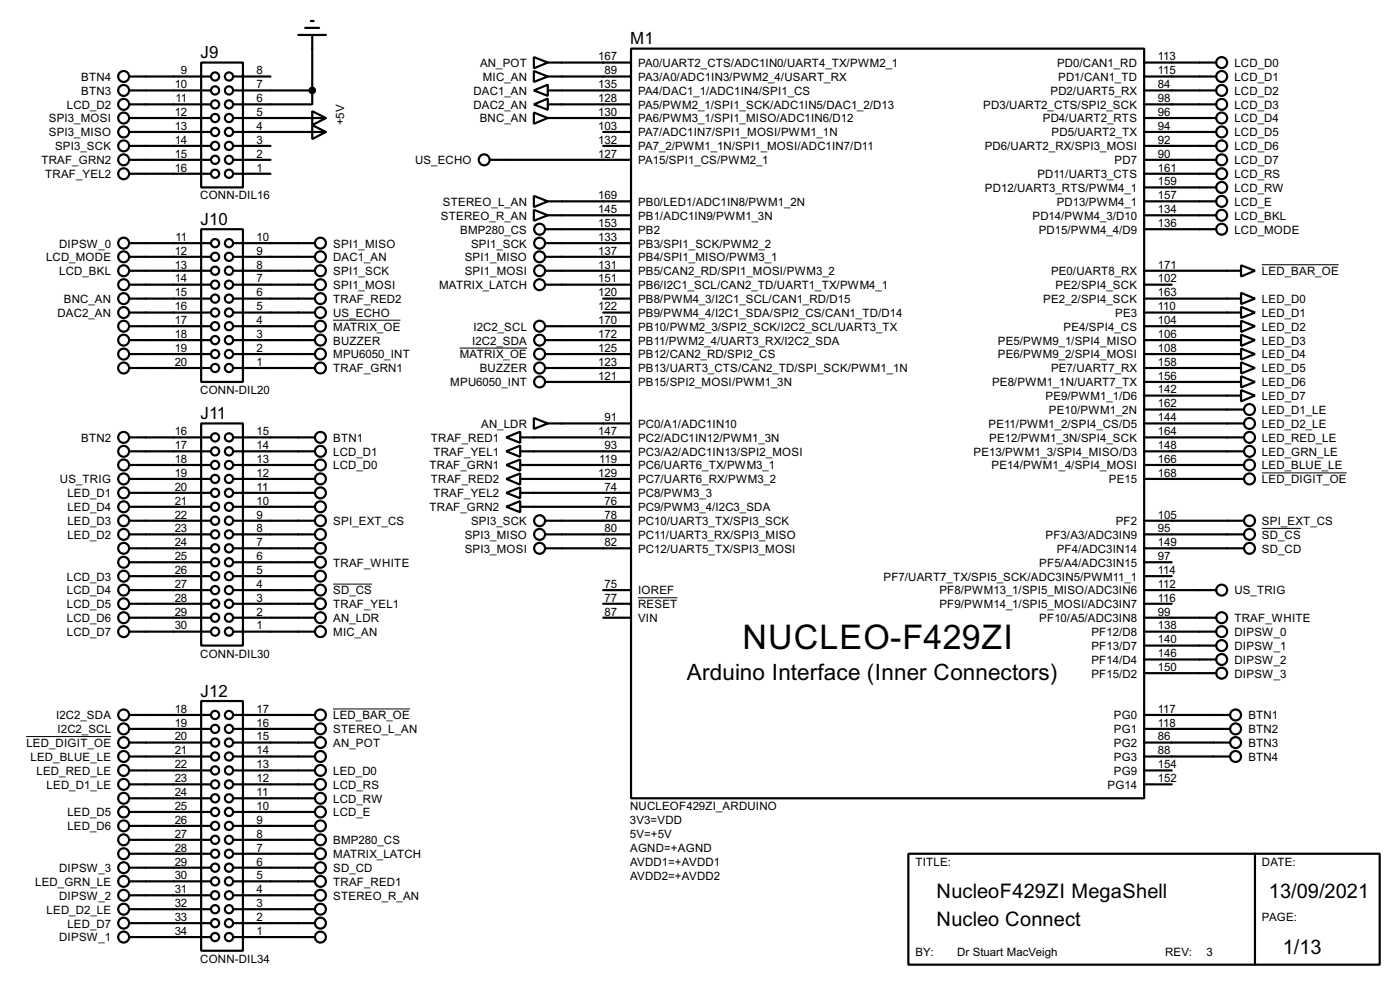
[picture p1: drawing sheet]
<svg xmlns="http://www.w3.org/2000/svg" width="256mm" height="180mm" viewBox="0 0 256 180" stroke-linecap="round" stroke-linejoin="round" font-family="sans-serif">
<g fill="none" stroke="#000" stroke-width=".4">
<path d="M23.7 14h15M23.7 16.6h15M23.7 19.1h15M36.9 11.5h7.6v22.8h-7.6zM42.7 14h6.9M42.7 16.6h14.5M54.7 6.4h5M55.9 5.1h2.6M57 3.9h.5M57.2 16.6v2.5h-14.5M57.2 6.4v10.2M97.8 13l2.6 1-2.6 1z"/>
<path d="M97.8 19.1l2.6-1v2zM97.8 16.6l2.6-1.1v2.1zM97.8 10.5l2.6 1-2.6 1zM100.4 11.5h15.2M100.4 14h15.2M100.4 16.6h15.2M100.4 19.1h15.2M115.6 8.9h94v137.2h-94zM209.6 11.5h13.2M209.6 14h13.2M209.6 16.6h13.2M209.6 19.1h13.2"/>
<path d="M23.7 21.6h15M23.7 24.2h15M23.7 26.7h15M23.7 29.3h15M23.7 31.8h15M42.7 21.6h17M42.7 24.2h17M42.7 26.7h6.9M42.7 29.3h6.9M42.7 31.8h6.9M57.2 22.9l2.5 1.3-2.5 1.3zM57.2 20.4l2.5 1.2-2.5 1.3z"/>
<path d="M89.7 29.3h25.9M97.8 20.6l2.6 1-2.6 1.1zM97.8 35.9l2.6 1-2.6 1zM97.8 38.4l2.6 1-2.6 1zM100.4 21.6h15.2M100.4 36.9h15.2M100.4 39.4h15.2M110.5 24.2h5.1M110.5 26.7h5.1M209.6 21.6h13.2M209.6 36.9h13.2M209.6 39.4h13.2"/>
<path d="M209.6 24.2h13.2M209.6 26.7h13.2M209.6 29.3h13.2M209.6 31.8h13.2M209.6 34.3h13.2M23.7 49.6h15M23.7 54.7h15M23.7 57.2h15M23.7 59.7h15M23.7 44.5h15M23.7 47h15M23.7 52.1h15"/>
<path d="M36.9 42h7.6v27.9h-7.6zM42.7 49.6h15M42.7 54.7h15M42.7 57.2h15M42.7 59.7h15M42.7 44.5h15M42.7 47h15M42.7 52.1h15M99.9 49.6h15.7M99.9 59.7h15.7M99.9 42h15.7M99.9 44.5h15.7"/>
<path d="M99.9 47h15.7M99.9 52.1h15.7M110.5 54.7h5.1M110.5 57.2h5.1M209.6 49.6h17.8M209.6 54.7h17.8M209.6 57.2h17.8M209.6 59.7h17.8M209.6 42h13.2M209.6 52.1h5.1M227.4 48.6l2.5 1-2.5 1zM227.4 53.6l2.5 1.1-2.5 1z"/>
<path d="M227.4 56.2l2.5 1-2.5 1zM227.4 58.7l2.5 1-2.5 1.1zM23.7 62.3h15M23.7 64.8h15M23.7 67.4h15M36.9 77.5h7.6v40.7h-7.6zM42.7 62.3h15M42.7 64.8h15M42.7 67.4h15M97.8 76.5l2.6 1-2.6 1zM99.9 62.3h15.7M99.9 64.8h15.7"/>
<path d="M99.9 67.4h15.7M99.9 69.9h15.7M100.4 77.5h15.2M209.6 62.3h17.8M209.6 64.8h17.8M209.6 67.4h17.8M209.6 69.9h17.8M209.6 72.4h17.8M209.6 75h18.3M209.6 77.5h18.3M227.4 61.3l2.5 1-2.5 1zM227.4 63.8l2.5 1-2.5 1z"/>
<path d="M227.4 66.3l2.5 1.1-2.5 1zM227.4 68.9l2.5 1-2.5 1zM227.4 71.4l2.5 1-2.5 1.1zM23.7 80.1h15M23.7 82.6h15M23.7 95.3h15M23.7 85.1h15M23.7 87.7h15M23.7 90.2h15M23.7 92.8h15M23.7 97.8h15M42.7 80.1h15"/>
<path d="M42.7 82.6h15M42.7 95.3h15M42.7 85.1h15M42.7 87.7h15M42.7 90.2h15M42.7 92.8h15M42.7 97.8h15M92.8 80.1l2.5-1.1v2.1zM92.8 82.6l2.5-1v2zM92.8 85.1l2.5-1v2.1zM92.8 87.7l2.5-1v2zM92.8 90.2l2.5-1v2z"/>
<path d="M92.8 92.8l2.5-1.1v2.1zM95.3 80.1h20.3M95.3 82.6h20.3M95.3 85.1h20.3M95.3 87.7h20.3M95.3 90.2h20.3M95.3 92.8h20.3M99.9 95.3h15.7M99.9 97.8h15.7M209.6 80.1h18.3M209.6 82.6h18.3M209.6 95.3h18.3"/>
<path d="M209.6 85.1h18.3M209.6 87.7h18.3M209.6 97.8h18.3M23.7 100.4h15M23.7 108h15M23.7 113.1h15M23.7 115.6h15M23.7 110.5h15M23.7 105.5h15M23.7 102.9h15M42.7 100.4h15M42.7 108h15"/>
<path d="M42.7 113.1h15M42.7 115.6h15M42.7 110.5h15M42.7 105.5h15M42.7 102.9h15M99.9 100.4h15.7M110.5 108h5.1M110.5 113.1h5.1M110.5 110.5h5.1M209.6 100.4h18.3M209.6 108h13.2M209.6 113.1h13.2"/>
<path d="M209.6 115.6h13.2M209.6 118.2h13.2M209.6 110.5h5.1M209.6 105.5h5.1M209.6 102.9h5.1M23.7 130.9h15M23.7 133.4h15M23.7 135.9h15M23.7 138.5h15M36.9 128.3h7.6v45.7h-7.6zM42.7 130.9h15M42.7 133.4h15"/>
<path d="M42.7 135.9h15M42.7 138.5h15M209.6 130.9h15.8M209.6 133.4h15.8M209.6 135.9h15.8M209.6 138.5h15.8M209.6 120.7h13.2M209.6 123.2h13.2M23.7 158.8h15M23.7 156.3h15M23.7 153.7h15M23.7 151.2h15"/>
<path d="M23.7 148.6h15M23.7 146.1h15M23.7 143.6h15M23.7 141h15M42.7 158.8h15M42.7 156.3h15M42.7 153.7h15M42.7 151.2h15M42.7 148.6h15M42.7 146.1h15M42.7 143.6h15M42.7 141h15"/>
<path d="M166.4 156.3h86.4v20.3h-86.4zM209.6 143.6h5.1M209.6 141h5.1M229.9 156.3v20.3M23.7 171.5h15M23.7 169h15M23.7 166.4h15M23.7 163.9h15M23.7 161.3h15M42.7 171.5h15M42.7 169h15M42.7 166.4h15"/>
<path d="M42.7 163.9h15M42.7 161.3h15"/>
<circle cx="22.6" cy="19.1" r="1"/>
<circle cx="22.6" cy="14" r="1"/>
<circle cx="22.6" cy="16.6" r="1"/>
<circle cx="39.4" cy="16.6" r=".75"/>
<circle cx="39.4" cy="14" r=".75"/>
<circle cx="39.4" cy="19.1" r=".75"/>
<circle cx="41.9" cy="14" r=".75"/>
<circle cx="41.9" cy="19.1" r=".75"/>
<circle cx="41.9" cy="16.6" r=".75"/>
<circle cx="223.8" cy="11.5" r="1"/>
<circle cx="223.8" cy="14" r="1"/>
<circle cx="223.8" cy="19.1" r="1"/>
<circle cx="223.8" cy="16.6" r="1"/>
<circle cx="22.6" cy="26.7" r="1"/>
<circle cx="22.6" cy="29.3" r="1"/>
<circle cx="22.6" cy="31.8" r="1"/>
<circle cx="22.6" cy="21.6" r="1"/>
<circle cx="22.6" cy="24.2" r="1"/>
<circle cx="39.4" cy="31.8" r=".75"/>
<circle cx="39.4" cy="26.7" r=".75"/>
<circle cx="39.4" cy="29.3" r=".75"/>
<circle cx="39.4" cy="21.6" r=".75"/>
<circle cx="39.4" cy="24.2" r=".75"/>
<circle cx="41.9" cy="26.7" r=".75"/>
<circle cx="41.9" cy="29.3" r=".75"/>
<circle cx="41.9" cy="31.8" r=".75"/>
<circle cx="41.9" cy="24.2" r=".75"/>
<circle cx="41.9" cy="21.6" r=".75"/>
<circle cx="88.7" cy="29.3" r="1"/>
<circle cx="223.8" cy="26.7" r="1"/>
<circle cx="223.8" cy="31.8" r="1"/>
<circle cx="223.8" cy="34.3" r="1"/>
<circle cx="223.8" cy="36.9" r="1"/>
<circle cx="223.8" cy="29.3" r="1"/>
<circle cx="223.8" cy="39.4" r="1"/>
<circle cx="223.8" cy="21.6" r="1"/>
<circle cx="223.8" cy="24.2" r="1"/>
<circle cx="22.6" cy="47" r="1"/>
<circle cx="22.6" cy="44.5" r="1"/>
<circle cx="22.6" cy="49.6" r="1"/>
<circle cx="22.6" cy="59.7" r="1"/>
<circle cx="22.6" cy="57.2" r="1"/>
<circle cx="22.6" cy="54.7" r="1"/>
<circle cx="22.6" cy="52.1" r="1"/>
<circle cx="39.4" cy="57.2" r=".75"/>
<circle cx="39.4" cy="52.1" r=".75"/>
<circle cx="39.4" cy="54.7" r=".75"/>
<circle cx="39.4" cy="59.7" r=".75"/>
<circle cx="39.4" cy="47" r=".75"/>
<circle cx="39.4" cy="49.6" r=".75"/>
<circle cx="39.4" cy="44.5" r=".75"/>
<circle cx="41.9" cy="52.1" r=".75"/>
<circle cx="41.9" cy="54.7" r=".75"/>
<circle cx="41.9" cy="57.2" r=".75"/>
<circle cx="41.9" cy="59.7" r=".75"/>
<circle cx="41.9" cy="49.6" r=".75"/>
<circle cx="41.9" cy="44.5" r=".75"/>
<circle cx="41.9" cy="47" r=".75"/>
<circle cx="58.7" cy="47" r="1"/>
<circle cx="58.7" cy="49.6" r="1"/>
<circle cx="58.7" cy="44.5" r="1"/>
<circle cx="58.7" cy="57.2" r="1"/>
<circle cx="58.7" cy="59.7" r="1"/>
<circle cx="58.7" cy="52.1" r="1"/>
<circle cx="58.7" cy="54.7" r="1"/>
<circle cx="98.8" cy="47" r="1"/>
<circle cx="98.8" cy="49.6" r="1"/>
<circle cx="98.8" cy="44.5" r="1"/>
<circle cx="98.8" cy="42" r="1"/>
<circle cx="98.8" cy="52.1" r="1"/>
<circle cx="98.8" cy="59.7" r="1"/>
<circle cx="223.8" cy="42" r="1"/>
<circle cx="22.6" cy="67.4" r="1"/>
<circle cx="22.6" cy="62.3" r="1"/>
<circle cx="22.6" cy="64.8" r="1"/>
<circle cx="39.4" cy="64.8" r=".75"/>
<circle cx="39.4" cy="67.4" r=".75"/>
<circle cx="39.4" cy="62.3" r=".75"/>
<circle cx="41.9" cy="64.8" r=".75"/>
<circle cx="41.9" cy="67.4" r=".75"/>
<circle cx="41.9" cy="62.3" r=".75"/>
<circle cx="58.7" cy="64.8" r="1"/>
<circle cx="58.7" cy="67.4" r="1"/>
<circle cx="58.7" cy="62.3" r="1"/>
<circle cx="98.8" cy="67.4" r="1"/>
<circle cx="98.8" cy="64.8" r="1"/>
<circle cx="98.8" cy="62.3" r="1"/>
<circle cx="98.8" cy="69.9" r="1"/>
<circle cx="228.9" cy="77.5" r="1"/>
<circle cx="228.9" cy="75" r="1"/>
<circle cx="22.6" cy="82.6" r="1"/>
<circle cx="22.6" cy="90.2" r="1"/>
<circle cx="22.6" cy="95.3" r="1"/>
<circle cx="22.6" cy="87.7" r="1"/>
<circle cx="22.6" cy="97.8" r="1"/>
<circle cx="22.6" cy="85.1" r="1"/>
<circle cx="22.6" cy="92.8" r="1"/>
<circle cx="22.6" cy="80.1" r="1"/>
<circle cx="39.4" cy="90.2" r=".75"/>
<circle cx="39.4" cy="82.6" r=".75"/>
<circle cx="39.4" cy="97.8" r=".75"/>
<circle cx="39.4" cy="95.3" r=".75"/>
<circle cx="39.4" cy="92.8" r=".75"/>
<circle cx="39.4" cy="85.1" r=".75"/>
<circle cx="39.4" cy="80.1" r=".75"/>
<circle cx="39.4" cy="87.7" r=".75"/>
<circle cx="41.9" cy="82.6" r=".75"/>
<circle cx="41.9" cy="97.8" r=".75"/>
<circle cx="41.9" cy="87.7" r=".75"/>
<circle cx="41.9" cy="85.1" r=".75"/>
<circle cx="41.9" cy="95.3" r=".75"/>
<circle cx="41.9" cy="92.8" r=".75"/>
<circle cx="41.9" cy="90.2" r=".75"/>
<circle cx="41.9" cy="80.1" r=".75"/>
<circle cx="58.7" cy="95.3" r="1"/>
<circle cx="58.7" cy="97.8" r="1"/>
<circle cx="58.7" cy="87.7" r="1"/>
<circle cx="58.7" cy="90.2" r="1"/>
<circle cx="58.7" cy="92.8" r="1"/>
<circle cx="58.7" cy="82.6" r="1"/>
<circle cx="58.7" cy="80.1" r="1"/>
<circle cx="58.7" cy="85.1" r="1"/>
<circle cx="98.8" cy="97.8" r="1"/>
<circle cx="98.8" cy="95.3" r="1"/>
<circle cx="228.9" cy="87.7" r="1"/>
<circle cx="228.9" cy="82.6" r="1"/>
<circle cx="228.9" cy="95.3" r="1"/>
<circle cx="228.9" cy="85.1" r="1"/>
<circle cx="228.9" cy="80.1" r="1"/>
<circle cx="228.9" cy="97.8" r="1"/>
<circle cx="22.6" cy="115.6" r="1"/>
<circle cx="22.6" cy="105.5" r="1"/>
<circle cx="22.6" cy="100.4" r="1"/>
<circle cx="22.6" cy="102.9" r="1"/>
<circle cx="22.6" cy="110.5" r="1"/>
<circle cx="22.6" cy="108" r="1"/>
<circle cx="22.6" cy="113.1" r="1"/>
<circle cx="39.4" cy="100.4" r=".75"/>
<circle cx="39.4" cy="105.5" r=".75"/>
<circle cx="39.4" cy="108" r=".75"/>
<circle cx="39.4" cy="102.9" r=".75"/>
<circle cx="39.4" cy="110.5" r=".75"/>
<circle cx="39.4" cy="113.1" r=".75"/>
<circle cx="39.4" cy="115.6" r=".75"/>
<circle cx="41.9" cy="100.4" r=".75"/>
<circle cx="41.9" cy="102.9" r=".75"/>
<circle cx="41.9" cy="110.5" r=".75"/>
<circle cx="41.9" cy="113.1" r=".75"/>
<circle cx="41.9" cy="105.5" r=".75"/>
<circle cx="41.9" cy="115.6" r=".75"/>
<circle cx="41.9" cy="108" r=".75"/>
<circle cx="58.7" cy="115.6" r="1"/>
<circle cx="58.7" cy="108" r="1"/>
<circle cx="58.7" cy="102.9" r="1"/>
<circle cx="58.7" cy="105.5" r="1"/>
<circle cx="58.7" cy="100.4" r="1"/>
<circle cx="58.7" cy="113.1" r="1"/>
<circle cx="58.7" cy="110.5" r="1"/>
<circle cx="98.8" cy="100.4" r="1"/>
<circle cx="223.8" cy="108" r="1"/>
<circle cx="223.8" cy="113.1" r="1"/>
<circle cx="223.8" cy="115.6" r="1"/>
<circle cx="223.8" cy="118.2" r="1"/>
<circle cx="228.9" cy="100.4" r="1"/>
<circle cx="22.6" cy="138.5" r="1"/>
<circle cx="22.6" cy="133.4" r="1"/>
<circle cx="22.6" cy="130.9" r="1"/>
<circle cx="22.6" cy="135.9" r="1"/>
<circle cx="39.4" cy="138.5" r=".75"/>
<circle cx="39.4" cy="135.9" r=".75"/>
<circle cx="39.4" cy="133.4" r=".75"/>
<circle cx="39.4" cy="130.9" r=".75"/>
<circle cx="41.9" cy="133.4" r=".75"/>
<circle cx="41.9" cy="130.9" r=".75"/>
<circle cx="41.9" cy="138.5" r=".75"/>
<circle cx="41.9" cy="135.9" r=".75"/>
<circle cx="58.7" cy="138.5" r="1"/>
<circle cx="58.7" cy="130.9" r="1"/>
<circle cx="58.7" cy="133.4" r="1"/>
<circle cx="58.7" cy="135.9" r="1"/>
<circle cx="223.8" cy="123.2" r="1"/>
<circle cx="223.8" cy="120.7" r="1"/>
<circle cx="226.3" cy="130.9" r="1"/>
<circle cx="226.3" cy="135.9" r="1"/>
<circle cx="226.3" cy="133.4" r="1"/>
<circle cx="226.3" cy="138.5" r="1"/>
<circle cx="22.6" cy="156.3" r="1"/>
<circle cx="22.6" cy="141" r="1"/>
<circle cx="22.6" cy="143.6" r="1"/>
<circle cx="22.6" cy="153.7" r="1"/>
<circle cx="22.6" cy="148.6" r="1"/>
<circle cx="22.6" cy="151.2" r="1"/>
<circle cx="22.6" cy="158.8" r="1"/>
<circle cx="22.6" cy="146.1" r="1"/>
<circle cx="39.4" cy="141" r=".75"/>
<circle cx="39.4" cy="146.1" r=".75"/>
<circle cx="39.4" cy="148.6" r=".75"/>
<circle cx="39.4" cy="143.6" r=".75"/>
<circle cx="39.4" cy="158.8" r=".75"/>
<circle cx="39.4" cy="156.3" r=".75"/>
<circle cx="39.4" cy="153.7" r=".75"/>
<circle cx="39.4" cy="151.2" r=".75"/>
<circle cx="41.9" cy="153.7" r=".75"/>
<circle cx="41.9" cy="143.6" r=".75"/>
<circle cx="41.9" cy="141" r=".75"/>
<circle cx="41.9" cy="146.1" r=".75"/>
<circle cx="41.9" cy="156.3" r=".75"/>
<circle cx="41.9" cy="151.2" r=".75"/>
<circle cx="41.9" cy="148.6" r=".75"/>
<circle cx="41.9" cy="158.8" r=".75"/>
<circle cx="58.7" cy="143.6" r="1"/>
<circle cx="58.7" cy="146.1" r="1"/>
<circle cx="58.7" cy="158.8" r="1"/>
<circle cx="58.7" cy="156.3" r="1"/>
<circle cx="58.7" cy="153.7" r="1"/>
<circle cx="58.7" cy="151.2" r="1"/>
<circle cx="58.7" cy="141" r="1"/>
<circle cx="58.7" cy="148.6" r="1"/>
<circle cx="22.6" cy="163.9" r="1"/>
<circle cx="22.6" cy="166.4" r="1"/>
<circle cx="22.6" cy="169" r="1"/>
<circle cx="22.6" cy="171.5" r="1"/>
<circle cx="22.6" cy="161.3" r="1"/>
<circle cx="39.4" cy="169" r=".75"/>
<circle cx="39.4" cy="166.4" r=".75"/>
<circle cx="39.4" cy="163.9" r=".75"/>
<circle cx="39.4" cy="161.3" r=".75"/>
<circle cx="39.4" cy="171.5" r=".75"/>
<circle cx="41.9" cy="161.3" r=".75"/>
<circle cx="41.9" cy="163.9" r=".75"/>
<circle cx="41.9" cy="171.5" r=".75"/>
<circle cx="41.9" cy="166.4" r=".75"/>
<circle cx="41.9" cy="169" r=".75"/>
<circle cx="58.7" cy="166.4" r="1"/>
<circle cx="58.7" cy="171.5" r="1"/>
<circle cx="58.7" cy="163.9" r="1"/>
<circle cx="58.7" cy="161.3" r="1"/>
<circle cx="58.7" cy="169" r="1"/>
</g>
<path d="M61 58.6h12.4M231.2 48.5h14.1M84.2 63.7h12.4M231.2 86.6h15.5M231.2 96.7h7.1M61 106.9h7.2M116.9 109.4h7.2M4.8 134.8h15.6M61 129.8h14.1" fill="none" stroke="#000" stroke-width=".18"/>
<circle cx="57.2" cy="16.6" r=".5" fill="#000" stroke="#000" stroke-width=".4"/>
<text font-size="7" x="136" y="118.8">NUCLEO-F429ZI</text>
<text font-size="4.6" x="125.8" y="124.5">Arduino Interface (Inner Connectors)</text>
<g font-size="4.1">
<text x="171.6" y="164.4">NucleoF429ZI MegaShell</text>
<text x="232.5" y="164.4">13/09/2021</text>
<text x="171.6" y="169.5">Nucleo Connect</text>
<text x="235" y="174.6">1/13</text>
</g>
<g font-size="3.5">
<text x="36.7" y="10.6">J9</text>
<text x="115.5" y="8.1">M1</text>
<text x="36.7" y="41.2">J10</text>
<text x="36.7" y="76.7">J11</text>
<text x="36.7" y="127.5">J12</text>
</g>
<g font-size="2.4">
<text x="109.6" y="11.1">167</text>
<text x="212.1" y="11.1">113</text>
<text x="14.9" y="14.8">BTN4</text>
<text x="14.9" y="17.3">BTN3</text>
<text x="32" y="16.2">10</text>
<text x="33.2" y="13.6">9</text>
<text x="47" y="16.2">7</text>
<text x="47" y="13.6">8</text>
<text x="86.7" y="17.3">DAC1_AN</text>
<text x="87.9" y="12.3">AN_POT</text>
<text x="88.4" y="14.8">MIC_AN</text>
<text x="109.6" y="16.2">135</text>
<text x="110.8" y="13.6">89</text>
<text x="116.9" y="12.3">PA0/UART2_CTS/ADC1IN0/UART4_TX/PWM2_1</text>
<text x="116.9" y="14.8">PA3/A0/ADC1IN3/PWM2_4/USART_RX</text>
<text x="116.9" y="17.3">PA4/DAC1_1/ADC1IN4/SPI1_CS</text>
<text x="192.4" y="17.3">PD2/UART5_RX</text>
<text x="193.6" y="12.3">PD0/CAN1_RD</text>
<text x="193.8" y="14.8">PD1/CAN1_TD</text>
<text x="212.1" y="13.6">115</text>
<text x="212.1" y="16.2">84</text>
<text x="226.1" y="12.3">LCD_D0</text>
<text x="226.1" y="14.8">LCD_D1</text>
<text x="226.1" y="17.3">LCD_D2</text>
<text x="8.9" y="22.4">SPI3_MOSI</text>
<text x="12.2" y="19.9">LCD_D2</text>
<text x="32" y="23.8">13</text>
<text x="32" y="21.2">12</text>
<text x="32.2" y="18.7">11</text>
<text x="47" y="23.8">4</text>
<text x="47" y="21.2">5</text>
<text x="47" y="18.7">6</text>
<text x="63.1" y="22.9" transform="rotate(-90 63.1 22.9)">+5V</text>
<text x="86.7" y="19.9">DAC2_AN</text>
<text x="87.9" y="22.4">BNC_AN</text>
<text x="109.6" y="18.7">128</text>
<text x="109.6" y="21.2">130</text>
<text x="109.6" y="23.8">103</text>
<text x="116.9" y="19.9">PA5/PWM2_1/SPI1_SCK/ADC1IN5/DAC1_2/D13</text>
<text x="116.9" y="22.4">PA6/PWM3_1/SPI1_MISO/ADC1IN6/D12</text>
<text x="180.1" y="19.9">PD3/UART2_CTS/SPI2_SCK</text>
<text x="191" y="22.4">PD4/UART2_RTS</text>
<text x="212.1" y="18.7">98</text>
<text x="212.1" y="21.2">96</text>
<text x="212.1" y="23.8">94</text>
<text x="226.1" y="22.4">LCD_D4</text>
<text x="226.1" y="19.9">LCD_D3</text>
<text x="8.9" y="25">SPI3_MISO</text>
<text x="10.1" y="27.5">SPI3_SCK</text>
<text x="32" y="28.9">15</text>
<text x="32" y="26.3">14</text>
<text x="47" y="28.9">2</text>
<text x="47" y="26.3">3</text>
<text x="109.6" y="26.3">132</text>
<text x="109.6" y="28.9">127</text>
<text x="116.9" y="27.5">PA7_2/PWM1_1N/SPI1_MOSI/ADC1IN7/D11</text>
<text x="116.9" y="25">PA7/ADC1IN7/SPI1_MOSI/PWM1_1N</text>
<text x="180.4" y="27.5">PD6/UART2_RX/SPI3_MOSI</text>
<text x="192.6" y="25">PD5/UART2_TX</text>
<text x="212.1" y="26.3">92</text>
<text x="212.1" y="28.9">90</text>
<text x="226.1" y="25">LCD_D5</text>
<text x="226.1" y="27.5">LCD_D6</text>
<text x="7.6" y="30">TRAF_GRN2</text>
<text x="8.3" y="32.6">TRAF_YEL2</text>
<text x="32" y="31.4">16</text>
<text x="47" y="31.4">1</text>
<text x="76" y="30">US_ECHO</text>
<text x="116.9" y="30">PA15/SPI1_CS/PWM2_1</text>
<text x="180.4" y="35.1">PD12/UART3_RTS/PWM4_1</text>
<text x="190" y="32.6">PD11/UART3_CTS</text>
<text x="204.2" y="30">PD7</text>
<text x="212.1" y="31.4">161</text>
<text x="212.1" y="33.9">159</text>
<text x="226.1" y="30">LCD_D7</text>
<text x="226.1" y="32.6">LCD_RS</text>
<text x="226.1" y="35.1">LCD_RW</text>
<text x="36.7" y="36.5">CONN-DIL16</text>
<text x="80.8" y="40.2">STEREO_R_AN</text>
<text x="81.1" y="37.7">STEREO_L_AN</text>
<text x="109.6" y="36.5">169</text>
<text x="109.6" y="39">145</text>
<text x="109.6" y="41.6">153</text>
<text x="116.9" y="37.7">PB0/LED1/ADC1IN8/PWM1_2N</text>
<text x="116.9" y="40.2">PB1/ADC1IN9/PWM1_3N</text>
<text x="189.1" y="40.2">PD14/PWM4_3/D10</text>
<text x="193.6" y="37.7">PD13/PWM4_1</text>
<text x="212.1" y="36.5">157</text>
<text x="212.1" y="39">134</text>
<text x="212.1" y="41.6">136</text>
<text x="226.1" y="37.7">LCD_E</text>
<text x="226.1" y="40.2">LCD_BKL</text>
<text x="8.4" y="47.8">LCD_MODE</text>
<text x="10.8" y="45.3">DIPSW_0</text>
<text x="32" y="46.6">12</text>
<text x="32.2" y="44.1">11</text>
<text x="47" y="46.6">9</text>
<text x="47" y="44.1">10</text>
<text x="61" y="47.8">DAC1_AN</text>
<text x="61" y="45.3">SPI1_MISO</text>
<text x="84.3" y="42.7">BMP280_CS</text>
<text x="85.1" y="47.8">SPI1_MISO</text>
<text x="86.3" y="45.3">SPI1_SCK</text>
<text x="109.6" y="44.1">133</text>
<text x="109.6" y="46.6">137</text>
<text x="116.9" y="42.7">PB2</text>
<text x="116.9" y="45.3">PB3/SPI1_SCK/PWM2_2</text>
<text x="116.9" y="47.8">PB4/SPI1_MISO/PWM3_1</text>
<text x="190.3" y="42.7">PD15/PWM4_4/D9</text>
<text x="226.1" y="42.7">LCD_MODE</text>
<text x="10.8" y="50.4">LCD_BKL</text>
<text x="32" y="51.7">14</text>
<text x="32" y="49.2">13</text>
<text x="47" y="51.7">7</text>
<text x="47" y="49.2">8</text>
<text x="61" y="52.9">SPI1_MOSI</text>
<text x="61" y="50.4">SPI1_SCK</text>
<text x="80.4" y="52.9">MATRIX_LATCH</text>
<text x="85.1" y="50.4">SPI1_MOSI</text>
<text x="109.6" y="49.2">131</text>
<text x="109.6" y="51.7">151</text>
<text x="116.9" y="50.4">PB5/CAN2_RD/SPI1_MOSI/PWM3_2</text>
<text x="116.9" y="52.9">PB6/I2C1_SCL/CAN2_TD/UART1_TX/PWM4_1</text>
<text x="192.5" y="50.4">PE0/UART8_RX</text>
<text x="193.4" y="52.9">PE2/SPI4_SCK</text>
<text x="212.1" y="49.2">171</text>
<text x="212.1" y="51.7">102</text>
<text x="231.2" y="50.4">LED_BAR_OE</text>
<text x="10.5" y="58">DAC2_AN</text>
<text x="11.7" y="55.4">BNC_AN</text>
<text x="32" y="59.3">17</text>
<text x="32" y="56.8">16</text>
<text x="32" y="54.3">15</text>
<text x="47" y="59.3">4</text>
<text x="47" y="56.8">5</text>
<text x="47" y="54.3">6</text>
<text x="61" y="58">US_ECHO</text>
<text x="61" y="55.4">TRAF_RED2</text>
<text x="109.6" y="54.3">120</text>
<text x="109.6" y="56.8">122</text>
<text x="109.6" y="59.3">170</text>
<text x="116.9" y="55.4">PB8/PWM4_3/I2C1_SCL/CAN1_RD/D15</text>
<text x="116.9" y="58">PB9/PWM4_4/I2C1_SDA/SPI2_CS/CAN1_TD/D14</text>
<text x="191.1" y="55.4">PE2_2/SPI4_SCK</text>
<text x="204.3" y="58">PE3</text>
<text x="212.1" y="54.3">163</text>
<text x="212.1" y="56.8">110</text>
<text x="212.1" y="59.3">104</text>
<text x="231.2" y="55.4">LED_D0</text>
<text x="231.2" y="58">LED_D1</text>
<text x="32" y="64.4">19</text>
<text x="32" y="61.9">18</text>
<text x="47" y="64.4">2</text>
<text x="47" y="61.9">3</text>
<text x="61" y="65.6">MPU6050_INT</text>
<text x="61" y="63.1">BUZZER</text>
<text x="61" y="60.5">MATRIX_OE</text>
<text x="84.2" y="65.6">MATRIX_OE</text>
<text x="86.5" y="63.1">I2C2_SDA</text>
<text x="86.7" y="60.5">I2C2_SCL</text>
<text x="109.6" y="61.9">172</text>
<text x="109.6" y="64.4">125</text>
<text x="116.9" y="60.5">PB10/PWM2_3/SPI2_SCK/I2C2_SCL/UART3_TX</text>
<text x="116.9" y="63.1">PB11/PWM2_4/UART3_RX/I2C2_SDA</text>
<text x="116.9" y="65.6">PB12/CAN2_RD/SPI2_CS</text>
<text x="182.8" y="63.1">PE5/PWM9_1/SPI4_MISO</text>
<text x="182.8" y="65.6">PE6/PWM9_2/SPI4_MOSI</text>
<text x="194.8" y="60.5">PE4/SPI4_CS</text>
<text x="212.1" y="61.9">106</text>
<text x="212.1" y="64.4">108</text>
<text x="231.2" y="60.5">LED_D2</text>
<text x="231.2" y="63.1">LED_D3</text>
<text x="231.2" y="65.6">LED_D4</text>
<text x="32" y="67">20</text>
<text x="47" y="67">1</text>
<text x="61" y="68.1">TRAF_GRN1</text>
<text x="82.5" y="70.7">MPU6050_INT</text>
<text x="87.9" y="68.1">BUZZER</text>
<text x="109.6" y="67">123</text>
<text x="109.6" y="69.5">121</text>
<text x="116.9" y="68.1">PB13/UART3_CTS/CAN2_TD/SPI_SCK/PWM1_1N</text>
<text x="116.9" y="70.7">PB15/SPI2_MOSI/PWM1_3N</text>
<text x="181.7" y="70.7">PE8/PWM1_1N/UART7_TX</text>
<text x="192.5" y="68.1">PE7/UART7_RX</text>
<text x="212.1" y="67">158</text>
<text x="212.1" y="69.5">156</text>
<text x="212.1" y="72">142</text>
<text x="231.2" y="68.1">LED_D5</text>
<text x="231.2" y="70.7">LED_D6</text>
<text x="36.7" y="72.1">CONN-DIL20</text>
<text x="110.8" y="77.1">91</text>
<text x="191.5" y="73.2">PE9/PWM1_1/D6</text>
<text x="192.1" y="75.8">PE10/PWM1_2N</text>
<text x="212.1" y="74.6">162</text>
<text x="212.1" y="77.1">144</text>
<text x="231.2" y="73.2">LED_D7</text>
<text x="231.2" y="75.8">LED_D1_LE</text>
<text x="14.9" y="80.8">BTN2</text>
<text x="32" y="82.2">17</text>
<text x="32" y="79.7">16</text>
<text x="47" y="82.2">14</text>
<text x="47" y="79.7">15</text>
<text x="61" y="83.4">LCD_D1</text>
<text x="61" y="80.8">BTN1</text>
<text x="78.9" y="80.8">TRAF_RED1</text>
<text x="79.4" y="83.4">TRAF_YEL1</text>
<text x="88.1" y="78.3">AN_LDR</text>
<text x="109.6" y="79.7">147</text>
<text x="110.8" y="82.2">93</text>
<text x="116.9" y="78.3">PC0/A1/ADC1IN10</text>
<text x="116.9" y="80.8">PC2/ADC1IN12/PWM1_3N</text>
<text x="116.9" y="83.4">PC3/A2/ADC1IN13/SPI2_MOSI</text>
<text x="178.3" y="83.4">PE13/PWM1_3/SPI4_MISO/D3</text>
<text x="181.1" y="78.3">PE11/PWM1_2/SPI4_CS/D5</text>
<text x="181.2" y="80.8">PE12/PWM1_3N/SPI4_SCK</text>
<text x="212.1" y="79.7">164</text>
<text x="212.1" y="82.2">148</text>
<text x="231.2" y="78.3">LED_D2_LE</text>
<text x="231.2" y="80.8">LED_RED_LE</text>
<text x="231.2" y="83.4">LED_GRN_LE</text>
<text x="11" y="88.5">US_TRIG</text>
<text x="32" y="89.8">20</text>
<text x="32" y="87.3">19</text>
<text x="32" y="84.7">18</text>
<text x="47" y="89.8">11</text>
<text x="47" y="87.3">12</text>
<text x="47" y="84.7">13</text>
<text x="61" y="85.9">LCD_D0</text>
<text x="78.7" y="85.9">TRAF_GRN1</text>
<text x="78.9" y="88.5">TRAF_RED2</text>
<text x="109.6" y="87.3">129</text>
<text x="109.8" y="84.7">119</text>
<text x="110.8" y="89.8">74</text>
<text x="116.9" y="85.9">PC6/UART6_TX/PWM3_1</text>
<text x="116.9" y="88.5">PC7/UART6_RX/PWM3_2</text>
<text x="181.6" y="85.9">PE14/PWM1_4/SPI4_MOSI</text>
<text x="203.1" y="88.5">PE15</text>
<text x="212.1" y="84.7">166</text>
<text x="212.1" y="87.3">168</text>
<text x="231.2" y="85.9">LED_BLUE_LE</text>
<text x="231.2" y="88.5">LED_DIGIT_OE</text>
<text x="12.3" y="93.6">LED_D4</text>
<text x="12.3" y="91">LED_D1</text>
<text x="32" y="94.9">22</text>
<text x="32" y="92.4">21</text>
<text x="47" y="94.9">9</text>
<text x="47" y="92.4">10</text>
<text x="78.7" y="93.6">TRAF_GRN2</text>
<text x="79.4" y="91">TRAF_YEL2</text>
<text x="110.8" y="92.4">76</text>
<text x="110.8" y="94.9">78</text>
<text x="116.9" y="91">PC8/PWM3_3</text>
<text x="116.9" y="93.6">PC9/PWM3_4/I2C3_SDA</text>
<text x="212.1" y="94.9">105</text>
<text x="12.3" y="98.6">LED_D2</text>
<text x="12.3" y="96.1">LED_D3</text>
<text x="32" y="100">24</text>
<text x="32" y="97.4">23</text>
<text x="47" y="100">7</text>
<text x="47" y="97.4">8</text>
<text x="61" y="96.1">SPI_EXT_CS</text>
<text x="85.1" y="98.6">SPI3_MISO</text>
<text x="85.1" y="101.2">SPI3_MOSI</text>
<text x="86.3" y="96.1">SPI3_SCK</text>
<text x="110.8" y="97.4">80</text>
<text x="110.8" y="100">82</text>
<text x="116.9" y="96.1">PC10/UART3_TX/SPI3_SCK</text>
<text x="116.9" y="98.6">PC11/UART3_RX/SPI3_MISO</text>
<text x="116.9" y="101.2">PC12/UART5_TX/SPI3_MOSI</text>
<text x="191.5" y="98.6">PF3/A3/ADC3IN9</text>
<text x="193.6" y="101.2">PF4/ADC3IN14</text>
<text x="204.4" y="96.1">PF2</text>
<text x="212.1" y="97.4">95</text>
<text x="212.1" y="100">149</text>
<text x="231.2" y="96.1">SPI_EXT_CS</text>
<text x="231.2" y="98.6">SD_CS</text>
<text x="231.2" y="101.2">SD_CD</text>
<text x="12.2" y="106.3">LCD_D3</text>
<text x="32" y="107.6">27</text>
<text x="32" y="105.1">26</text>
<text x="32" y="102.5">25</text>
<text x="47" y="107.6">4</text>
<text x="47" y="105.1">5</text>
<text x="47" y="102.5">6</text>
<text x="61" y="103.7">TRAF_WHITE</text>
<text x="110.8" y="107.6">75</text>
<text x="161.8" y="106.3">PF7/UART7_TX/SPI5_SCK/ADC3IN5/PWM11_1</text>
<text x="190.4" y="103.7">PF5/A4/ADC3IN15</text>
<text x="212.1" y="102.5">97</text>
<text x="212.1" y="105.1">114</text>
<text x="212.1" y="107.6">112</text>
<text x="12.2" y="113.9">LCD_D6</text>
<text x="12.2" y="111.3">LCD_D5</text>
<text x="12.2" y="108.8">LCD_D4</text>
<text x="32" y="112.7">29</text>
<text x="32" y="110.1">28</text>
<text x="47" y="112.7">2</text>
<text x="47" y="110.1">3</text>
<text x="61" y="113.9">AN_LDR</text>
<text x="61" y="111.3">TRAF_YEL1</text>
<text x="61" y="108.8">SD_CS</text>
<text x="110.8" y="110.1">77</text>
<text x="110.8" y="112.7">87</text>
<text x="116.9" y="108.8">IOREF</text>
<text x="116.9" y="111.3">RESET</text>
<text x="116.9" y="113.9">VIN</text>
<text x="172.1" y="108.8">PF8/PWM13_1/SPI5_MISO/ADC3IN6</text>
<text x="172.1" y="111.3">PF9/PWM14_1/SPI5_MOSI/ADC3IN7</text>
<text x="190.4" y="113.9">PF10/A5/ADC3IN8</text>
<text x="212.1" y="110.1">116</text>
<text x="212.1" y="112.7">99</text>
<text x="226.1" y="108.8">US_TRIG</text>
<text x="226.1" y="113.9">TRAF_WHITE</text>
<text x="12.2" y="116.4">LCD_D7</text>
<text x="32" y="115.2">30</text>
<text x="47" y="115.2">1</text>
<text x="61" y="116.4">MIC_AN</text>
<text x="199.9" y="119">PF13/D7</text>
<text x="199.9" y="116.4">PF12/D8</text>
<text x="212.1" y="117.8">140</text>
<text x="212.1" y="115.2">138</text>
<text x="226.1" y="116.4">DIPSW_0</text>
<text x="226.1" y="119">DIPSW_1</text>
<text x="36.7" y="120.4">CONN-DIL30</text>
<text x="199.9" y="121.5">PF14/D4</text>
<text x="199.9" y="124">PF15/D2</text>
<text x="212.1" y="120.3">146</text>
<text x="212.1" y="122.8">150</text>
<text x="226.1" y="121.5">DIPSW_2</text>
<text x="226.1" y="124">DIPSW_3</text>
<text x="10.3" y="131.7">I2C2_SDA</text>
<text x="32" y="130.5">18</text>
<text x="47" y="130.5">17</text>
<text x="61" y="131.7">LED_BAR_OE</text>
<text x="204" y="131.7">PG0</text>
<text x="212.1" y="130.5">117</text>
<text x="228.7" y="131.7">BTN1</text>
<text x="4.8" y="136.7">LED_DIGIT_OE</text>
<text x="10.5" y="134.2">I2C2_SCL</text>
<text x="32" y="135.5">20</text>
<text x="32" y="133">19</text>
<text x="47" y="135.5">15</text>
<text x="47" y="133">16</text>
<text x="61" y="136.7">AN_POT</text>
<text x="61" y="134.2">STEREO_L_AN</text>
<text x="204" y="134.2">PG1</text>
<text x="204" y="136.7">PG2</text>
<text x="212.1" y="133">118</text>
<text x="212.1" y="135.5">86</text>
<text x="228.7" y="134.2">BTN2</text>
<text x="228.7" y="136.7">BTN3</text>
<text x="5.6" y="139.3">LED_BLUE_LE</text>
<text x="6.7" y="141.8">LED_RED_LE</text>
<text x="32" y="143.2">23</text>
<text x="32" y="140.6">22</text>
<text x="32" y="138.1">21</text>
<text x="47" y="143.2">12</text>
<text x="47" y="140.6">13</text>
<text x="47" y="138.1">14</text>
<text x="61" y="141.8">LED_D0</text>
<text x="204" y="139.3">PG3</text>
<text x="204" y="141.8">PG9</text>
<text x="212.1" y="138.1">88</text>
<text x="212.1" y="140.6">154</text>
<text x="212.1" y="143.2">152</text>
<text x="228.7" y="139.3">BTN4</text>
<text x="8.5" y="144.4">LED_D1_LE</text>
<text x="12.3" y="149.4">LED_D5</text>
<text x="32" y="148.2">25</text>
<text x="32" y="145.7">24</text>
<text x="47" y="148.2">10</text>
<text x="47" y="145.7">11</text>
<text x="61" y="149.4">LCD_E</text>
<text x="61" y="146.9">LCD_RW</text>
<text x="61" y="144.4">LCD_RS</text>
<text x="115.4" y="148.3">NUCLEOF429ZI_ARDUINO</text>
<text x="202.9" y="144.4">PG14</text>
<text x="12.3" y="152">LED_D6</text>
<text x="32" y="155.9">28</text>
<text x="32" y="153.3">27</text>
<text x="32" y="150.8">26</text>
<text x="47" y="155.9">7</text>
<text x="47" y="153.3">8</text>
<text x="47" y="150.8">9</text>
<text x="61" y="154.5">BMP280_CS</text>
<text x="115.4" y="150.8">3V3=VDD</text>
<text x="115.4" y="153.4">5V=+5V</text>
<text x="115.4" y="155.9">AGND=+AGND</text>
<text x="10.8" y="159.6">DIPSW_3</text>
<text x="32" y="160.9">30</text>
<text x="32" y="158.4">29</text>
<text x="47" y="160.9">5</text>
<text x="47" y="158.4">6</text>
<text x="61" y="159.6">SD_CD</text>
<text x="61" y="157.1">MATRIX_LATCH</text>
<text x="115.4" y="158.5">AVDD1=+AVDD1</text>
<text x="115.4" y="161">AVDD2=+AVDD2</text>
<text x="167.7" y="158.4">TITLE:</text>
<text x="231.2" y="158.4">DATE:</text>
<text x="6.4" y="162.1">LED_GRN_LE</text>
<text x="8.5" y="167.2">LED_D2_LE</text>
<text x="10.8" y="164.7">DIPSW_2</text>
<text x="32" y="166">32</text>
<text x="32" y="163.5">31</text>
<text x="47" y="166">3</text>
<text x="47" y="163.5">4</text>
<text x="61" y="164.7">STEREO_R_AN</text>
<text x="61" y="162.1">TRAF_RED1</text>
<text x="10.8" y="172.3">DIPSW_1</text>
<text x="12.3" y="169.8">LED_D7</text>
<text x="32" y="171.1">34</text>
<text x="32" y="168.6">33</text>
<text x="47" y="171.1">1</text>
<text x="47" y="168.6">2</text>
<text x="231.2" y="168.6">PAGE:</text>
<text x="36.7" y="176.2">CONN-DIL34</text>
<text x="167.7" y="174.9">BY:</text>
<text x="175.3" y="174.9">Dr Stuart MacVeigh</text>
<text x="213.4" y="174.9">REV:</text>
<text x="221" y="174.9">3</text>
</g>
</svg>
